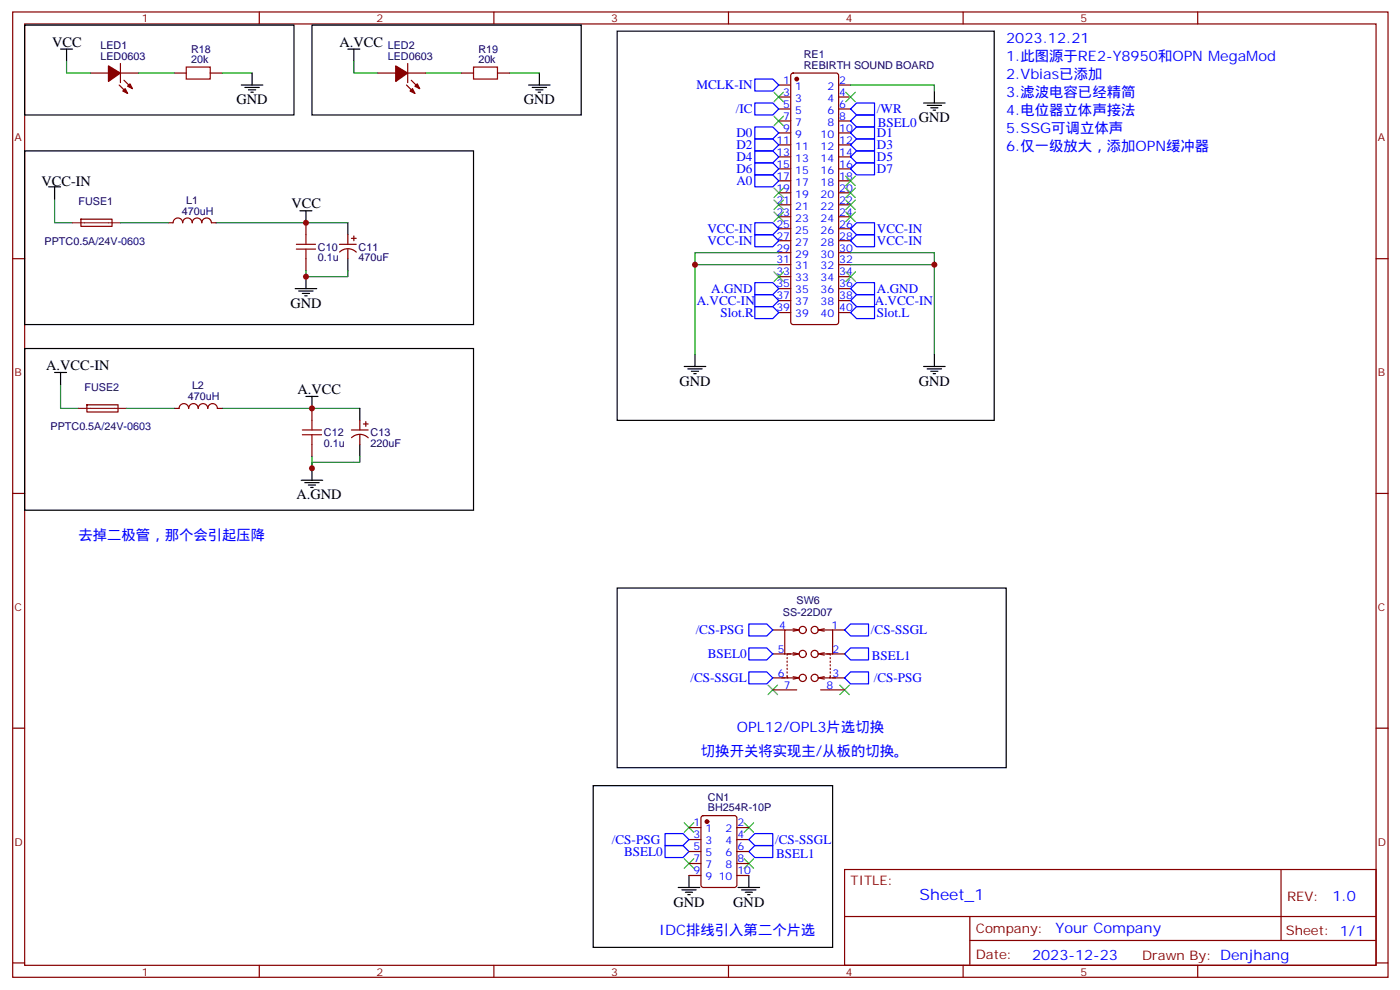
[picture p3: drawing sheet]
<svg xmlns="http://www.w3.org/2000/svg" width="413mm" height="292mm" viewBox="0 0 413 292" stroke-linecap="round" stroke-linejoin="round" font-family="sans-serif">
<g fill="none" stroke="#870000" stroke-width=".35">
<path d="M3.7 3.5h405.4v284.4h-405.4zM7.3 7.1h398.3v277.2h-398.3zM35.5 18.7v5.6M76.4 3.5v3.6M120.2 18.7v5.6M145.6 3.5v3.6M214.7 3.5v3.6M283.8 3.5v3.6M353 3.5v3.6M26.7 21.5h5.3M35.1 25l2.5 2.5M35.5 21.5h5.3"/>
<path d="M36.5 23.6l2.5 2.5M51.4 21.5h3.5M61.9 21.5h3.6M111.3 21.5h5.3M119.8 25l2.5 2.5M120.2 21.5h5.2M121.2 23.6l2.5 2.5M136 21.5h3.6M146.6 21.5h3.5M229.5 25h3.5M229.5 28.6h3.5M229.5 32.1h3.5"/>
<path d="M229.5 35.6h3.5M229.5 39.2h3.5M233.3 21.7l.5-.2h12.7l.4 .2 .3 .5v72.7l-.3 .5-.4 .2h-12.7l-.5-.2-.3-.5v-72.7zM247.2 25h3.5M247.2 28.6h3.5M247.2 32.1h3.5M247.2 35.6h3.5M247.2 39.2h3.5M229.5 42.7h3.5M229.5 46.2h3.5M229.5 49.7h3.5M229.5 53.3h3.5"/>
<path d="M229.5 56.8h3.5M247.2 42.7h3.5M247.2 46.2h3.5M247.2 49.7h3.5M247.2 53.3h3.5M247.2 56.8h3.5M3.7 76.2h3.6M23.9 64.6h9.1v2l-9.1 .1zM49.6 65.6h1.4M51 65.6a1.41 1.41 0 0 1 1.4-1.4 1.41 1.41 0 0 1 1.4 1.4M53.8 65.6a1.41 1.41 0 0 1 1.5-1.4 1.41 1.41 0 0 1 1.4 1.4M56.7 65.6a1.41 1.41 0 0 1 1.4-1.4 1.41 1.41 0 0 1 1.4 1.4"/>
<path d="M59.5 65.6a1.41 1.41 0 0 1 1.4-1.4 1.41 1.41 0 0 1 1.4 1.4h1.4M90.2 65.6v3.5M90.2 76.2v3.5M100 72h5M100.1 74.2a3.5 3.5 0 0 1 4.9 .1M102.5 69.1v2.9M102.5 73.4v2.8M103.6 70.2h1.4M104.3 69.5v1.4M229.5 78h3.5M229.5 74.4h3.5M229.5 70.9h3.5"/>
<path d="M229.5 67.4h3.5M229.5 63.9h3.5M229.5 60.3h3.5M247.2 78h3.5M247.2 74.4h3.5M247.2 70.9h3.5M247.2 67.4h3.5M247.2 63.9h3.5M247.2 60.3h3.5M405.6 76.2h3.5M229.5 92.1h3.5M229.5 88.5h3.5"/>
<path d="M229.5 85h3.5M229.5 81.5h3.5M247.2 92.1h3.5M247.2 88.5h3.5M247.2 85h3.5M247.2 81.5h3.5M25.6 119.2h9.1l.1 2.1-9.2 .1zM51.4 120.3h1.4a1.41 1.41 0 0 1 1.4-1.4 1.41 1.41 0 0 1 1.4 1.4 1.41 1.41 0 0 1 1.4-1.4 1.41 1.41 0 0 1 1.4 1.4 1.41 1.41 0 0 1 1.4-1.4 1.41 1.41 0 0 1 1.4 1.4 1.41 1.41 0 0 1 1.5-1.4 1.41 1.41 0 0 1 1.4 1.4h1.4M91.9 120.3v3.5M91.9 130.9v3.5M103.6 126.6h4.9M103.6 128.9a3.5 3.5 0 0 1 4.9 .1"/>
<path d="M106 123.8v2.8M106 128.1v2.8M107.1 124.9h1.4M107.8 124.2v1.4M3.7 145.3h3.6M405.6 145.3h3.5M227.8 185.6h3.5M227.8 192.6h5.2M227.8 199.7h4.4M232 199v.7h2.8M232 193.7v.3M232 194.7v.4"/>
<path d="M232 195.8v.3M232 196.8v.4M232 197.9v.4M233.8 199.3l1.7 .4-1.7 .3M233.8 192.3l1.7 .3-1.7 .4M233.8 185.2l1.7 .4M234.8 192.6h-2.8v.4M235.5 185.6h-4.2v7M235.5 185.6l-1.7 .3M241.2 185.6h4.2v7M241.2 185.6l1.7 .3M241.2 192.6l1.7 .4"/>
<path d="M241.2 199.7l1.7 .3M241.9 192.6h2.8v.4M242.9 185.2l-1.7 .4M242.9 192.3l-1.7 .3M242.9 199.3l-1.7 .4M243.6 192.6h5.3M244.5 199.7h4.4M244.7 199v.7h-2.8M244.7 193.7v.3M244.7 194.7v.4M244.7 195.8v.3M244.7 196.8v.4"/>
<path d="M244.7 197.9v.4M245.4 185.6h3.5M3.7 214.5h3.6M227.8 203.2h7M241.9 203.2h7M405.6 214.5h3.5M203.1 243.8h3.5M203.1 257.9h3.5M203.1 247.3h3.5M203.1 254.4h3.5M203.1 250.8h3.5M206.8 240.4l.5-.2h9.2l.6 .5 .1 20-.5 .7h-9.4l-.7-.5v-20z"/>
<path d="M217.2 243.8h3.5M217.2 257.9h3.5M217.2 247.3h3.5M217.2 254.4h3.5M217.2 250.8h3.5M248.9 256.1h156.7v28.2h-156.7zM377.5 256.1l.1 20.9M249 270h156.4M285.8 277h119.6M285.8 270v14.1M3.7 283.6h3.6M76.4 284.3v3.6"/>
<path d="M145.6 284.3v3.6M214.7 284.3v3.6M283.8 284.3v3.6M353 284.3v3.6M405.6 283.6h3.5"/>
<circle cx="236.6" cy="192.6" r="1.06"/>
<circle cx="236.6" cy="185.6" r="1.06"/>
<circle cx="236.6" cy="199.7" r="1.06"/>
<circle cx="240.1" cy="192.6" r="1.06"/>
<circle cx="240.1" cy="199.7" r="1.06"/>
<circle cx="240.1" cy="185.6" r="1.06"/>
</g>
<g fill="#870000" stroke="#870000" stroke-width=".35">
<path d="M116.6 19.4l3.6 2.1-3.6 2.5z"/>
<path d="M120.9 26.8l.7-.7 .7 1.4z"/>
<path d="M122.3 25.4l.7-.7 .7 1.4z"/>
<path d="M32 19.4l3.5 2.1-3.5 2.5z"/>
<path d="M36.9 26.1l.7 1.4-1.4-.7z"/>
<path d="M37.6 25.4l.7-.7 .7 1.4z"/>
<circle cx="234.8" cy="23.3" r=".53"/>
<circle cx="208.4" cy="242" r=".53"/>
</g>
<g fill="none" stroke="#008700" stroke-width=".35">
<path d="M19.6 18v3.5h7.1M104.3 18v3.5h7M40.8 21.5h10.6M65.5 21.5h8.8M125.4 21.5h10.6M150.1 21.5h8.9M250.7 25h24.7v1.8M16.1 58.6v7h5.3M35.5 65.6h14.1M63.7 65.6h38.8M90.2 79.7v1.8h12.3v-1.8M204.8 78h24.7"/>
<path d="M229.5 74.4h-24.7v30M250.7 78h24.7M250.7 74.4h24.7v30M17.9 113.2v7.1h5.2M37.3 120.3h14.1M65.5 120.3h40.5M91.9 134.4v3.5v-1.7h14.1v-1.8"/>
</g>
<g fill="none" stroke="#000" stroke-width=".35">
<path d="M7.3 7.4h79.3v26.5h-79.3zM17.9 14.5h3.5M19.6 14.5v3.5M91.9 7.4h79.4v26.5h-79.4zM102.5 14.5h3.5M104.3 14.5v3.5M181.9 9.2h111.1v114.6h-111.1zM71.1 25h6.4M72.2 25.8h4.2M73.2 26.5h2.2M73.9 27.2h.7M74.3 21.5v3.5"/>
<path d="M155.8 25h6.3M156.8 25.8h4.3M157.9 26.5h2.1M158.6 27.2h.7M159 21.5v3.5M272.2 30.3h6.4M273.3 31h4.2M274.3 31.8h2.1M275 32.5h.7M275.4 26.8v3.5M7.3 44.4h132.3v51.2h-132.3zM14.3 55h3.6"/>
<path d="M16.1 55v3.6M88.4 62.1h3.5M90.2 62.1v3.5M102.5 65.6v3.5M102.5 76.2v3.5M87 85h6.3M88.1 85.7h4.2M89.1 86.4h2.1M89.8 87.1h.7M90.2 81.5v3.5M7.3 102.7h132.3v47.6h-132.3zM16.1 109.7h3.5"/>
<path d="M17.9 109.7v3.5M90.2 116.8h3.5M91.9 116.8v3.5M201.6 107.9h6.4M202.7 108.7h4.2M203.8 109.4h2.1M204.5 110.1h.7M204.8 104.4v3.5M272.2 107.9h6.4M273.3 108.7h4.2M274.3 109.4h2.1M275 110.1h.7"/>
<path d="M275.4 104.4v3.5M91.9 137.9v3.6M106 120.3v3.5M106 130.9v3.5M88.8 141.5h6.3M89.8 142.2h4.3M90.9 142.9h2.1M91.6 143.6h.7M181.9 173.2h114.6v52.9h-114.6zM174.8 231.4h70.6v47.6h-70.6zM203.1 257.9v3.5M220.7 257.9v3.5"/>
<path d="M199.9 261.4h6.3M200.9 262.1h4.3M202 262.8h2.1M202.7 263.5h.7M217.5 261.4h6.4M218.6 262.1h4.2M219.6 262.8h2.2M220.3 263.5h.8"/>
</g>
<path d="M54.9 19.8h7v3.5h-7zM139.6 19.8h7v3.5h-7zM87.3 73.4h5.7M87.3 72h5.7M90.2 69.1v2.9M90.2 73.4v2.8M89.1 128.1h5.7M89.1 126.6h5.7M91.9 123.8v2.8M91.9 128.1v2.8" fill="none" stroke="#a10000" stroke-width=".35"/>
<path d="M21.4 65.6h14.1M23.1 120.3h14.2" fill="none" stroke="#8c2424" stroke-width=".35"/>
<g fill="none" stroke="#00f" stroke-width=".35">
<path d="M222.5 23.3h5.3l1.7 1.7-1.7 1.8h-5.3zM222.5 30.3h5.3l1.7 1.8-1.7 1.8h-5.3zM222.5 37.4h5.3l1.7 1.8-1.7 1.7h-5.3zM252.4 33.9h5.3v3.5h-5.3l-1.7-1.8zM252.4 30.3h5.3v3.6h-5.3l-1.7-1.8zM252.4 37.4h5.3v3.5h-5.3l-1.7-1.7zM222.5 40.9h5.3l1.7 1.8-1.7 1.7h-5.3zM222.5 44.4h5.3l1.7 1.8-1.7 1.8h-5.3zM222.5 48h5.3l1.7 1.7-1.7 1.8h-5.3zM222.5 51.5h5.3l1.7 1.8-1.7 1.7h-5.3zM252.4 40.9h5.3v3.5h-5.3l-1.7-1.7zM252.4 44.4h5.3v3.6h-5.3l-1.7-1.8z"/>
<path d="M252.4 48h5.3v3.5h-5.3l-1.7-1.8zM222.5 65.6h5.3l1.7 1.8-1.7 1.7h-5.3zM222.5 69.1h5.3l1.7 1.8-1.7 1.8h-5.3zM252.4 65.6h5.3v3.5h-5.3l-1.7-1.7zM252.4 69.1h5.3v3.6h-5.3l-1.7-1.8zM222.5 83.3h5.3l1.7 1.7-1.7 1.8h-5.3zM222.5 86.8h5.3l1.7 1.7-1.7 1.8h-5.3zM222.5 90.3h5.3l1.7 1.8-1.7 1.7h-5.3zM250.7 92.1l1.7-1.8h5.3v3.5h-5.3zM250.7 88.5l1.7-1.7h5.3v3.5h-5.3zM252.4 83.3h5.3v3.5h-5.3l-1.7-1.8zM220.7 190.9h5.3l1.8 1.7-1.8 1.8h-5.3z"/>
<path d="M220.7 197.9h5.3l1.8 1.8-1.8 1.7h-5.3zM220.7 183.8h5.3l1.8 1.8-1.8 1.7h-5.3zM248.9 192.6l1.8-1.7h5.3v3.5h-5.3zM248.9 199.7l1.8-1.8h5.3v3.5h-5.3zM250.7 183.8h5.3v3.5h-5.3l-1.8-1.7zM196 249.1h5.3l1.8 1.7-1.8 1.8h-5.3zM196 245.5h5.3l1.8 1.8-1.8 1.8h-5.3zM220.7 250.8l1.8-1.7h5.3v3.5h-5.3zM222.5 245.5h5.3v3.6h-5.3l-1.8-1.8z"/>
</g>
<g fill="none" stroke="#3c3" stroke-width=".35">
<path d="M228.1 34.2l2.8 2.8M228.1 27.2l2.8 2.8M230.9 27.2l-2.8 2.8M230.9 34.2l-2.8 2.8M249.3 27.2l2.8 2.8M252.1 27.2l-2.8 2.8M228.1 55.4l2.8 2.8M228.1 58.9l2.8 2.8M230.9 55.4l-2.8 2.8M230.9 58.9l-2.8 2.8M249.3 55.4l2.8 2.8M249.3 58.9l2.8 2.8"/>
<path d="M249.3 51.9l2.8 2.8M252.1 55.4l-2.8 2.8M252.1 58.9l-2.8 2.8M252.1 51.9l-2.8 2.8M228.1 62.4l2.8 2.9M230.9 62.4l-2.8 2.9M249.3 62.4l2.8 2.9M252.1 62.4l-2.8 2.9M228.1 80.1l2.8 2.8M230.9 80.1l-2.8 2.8M249.3 80.1l2.8 2.8M252.1 80.1l-2.8 2.8"/>
<path d="M226.3 201.8l2.9 2.8M229.2 201.8l-2.9 2.8M247.5 201.8l2.8 2.8M250.3 201.8l-2.8 2.8M201.6 252.9l2.9 2.9M201.6 242.4l2.9 2.8M204.5 252.9l-2.9 2.9M204.5 242.4l-2.9 2.8M219.3 252.9l2.8 2.9M219.3 242.4l2.8 2.8M222.1 252.9l-2.8 2.9M222.1 242.4l-2.8 2.8"/>
</g>
<g fill="#c00">
<circle cx="90.2" cy="81.5" r=".88"/>
<circle cx="91.9" cy="137.9" r=".88"/>
<circle cx="91.9" cy="120.3" r=".88"/>
<circle cx="90.2" cy="65.6" r=".88"/>
<circle cx="204.8" cy="78" r=".88"/>
<circle cx="275.4" cy="78" r=".88"/>
</g>
<text font-size="4.6" fill="#00f" x="271" y="265.1">Sheet_1</text>
<g font-size="4.2">
<text x="15.4" y="13.8">VCC</text>
<text x="100" y="13.8">A.VCC</text>
<text x="69.7" y="30.7">GND</text>
<text x="154.4" y="30.7">GND</text>
<text x="270.8" y="36">GND</text>
<text x="12.2" y="54.7">VCC-IN</text>
<text x="85.9" y="61.4">VCC</text>
<text x="85.6" y="90.7">GND</text>
<text x="13.6" y="109">A.VCC-IN</text>
<text x="200.2" y="113.6">GND</text>
<text x="270.8" y="113.6">GND</text>
<text x="87.7" y="116.1">A.VCC</text>
<text x="87.3" y="147.1">A.GND</text>
<text x="198.5" y="267.1">GND</text>
<text x="216.1" y="267.1">GND</text>
</g>
<g font-size="4.2" fill="#00f">
<text x="296.5" y="12.7">2023.12.21</text>
<text x="296.5" y="18">1.此图源于RE2-Y8950和OPN MegaMod</text>
<text x="296.5" y="23.3">2.Vbias已添加</text>
<text x="296.5" y="28.6">3.滤波电容已经精简</text>
<text x="296.5" y="33.9">4.电位器立体声接法</text>
<text x="296.5" y="39.2">5.SSG可调立体声</text>
<text x="296.5" y="44.4">6.仅一级放大，添加OPN缓冲器</text>
<text x="23.1" y="159.1">去掉二极管，那个会引起压降</text>
<text x="217.2" y="215.5">OPL12/OPL3片选切换</text>
<text x="206.6" y="222.6">切换开关将实现主/从板的切换。</text>
<text x="392.7" y="265.4">1.0</text>
<text x="194.2" y="275.5">IDC排线引入第二个片选</text>
<text x="311.1" y="274.9">Your Company</text>
<text x="304.2" y="282.7">2023-12-23</text>
</g>
<g font-size="3.9" fill="#00f">
<text x="205.2" y="26.3">MCLK-IN</text>
<text x="216.8" y="33.4">/IC</text>
<text x="258.4" y="33.4">/WR</text>
<text x="217" y="40.4">D0</text>
<text x="258.4" y="40.3">D1</text>
<text x="258.7" y="37.4">BSEL0</text>
<text x="217" y="43.9">D2</text>
<text x="217" y="47.4">D4</text>
<text x="258.4" y="43.9">D3</text>
<text x="258.4" y="47.4">D5</text>
<text x="217" y="50.9">D6</text>
<text x="258.4" y="50.9">D7</text>
<text x="217" y="54.5">A0</text>
<text x="208.5" y="68.6">VCC-IN</text>
<text x="258.4" y="68.6">VCC-IN</text>
<text x="208.5" y="72.2">VCC-IN</text>
<text x="258.4" y="72.2">VCC-IN</text>
<text x="205.3" y="89.8">A.VCC-IN</text>
<text x="209.6" y="86.3">A.GND</text>
<text x="257.8" y="89.8">A.VCC-IN</text>
<text x="258.4" y="86.3">A.GND</text>
<text x="212.4" y="93.3">Slot.R</text>
<text x="258.4" y="93.4">Slot.L</text>
<text x="205" y="186.9">/CS-PSG</text>
<text x="256.7" y="186.8">/CS-SSGL</text>
<text x="208.6" y="193.9">BSEL0</text>
<text x="257" y="194.4">BSEL1</text>
<text x="203.5" y="200.9">/CS-SSGL</text>
<text x="257.5" y="201">/CS-PSG</text>
<text x="180.3" y="248.6">/CS-PSG</text>
<text x="228.5" y="248.6">/CS-SSGL</text>
<text x="183.9" y="252.1">BSEL0</text>
<text x="228.7" y="252.6">BSEL1</text>
</g>
<g font-size="3.9" fill="#800">
<text x="250.7" y="260.7">TITLE:</text>
<text x="379.3" y="265.4">REV:</text>
<text x="287.6" y="274.9">Company:</text>
<text x="379" y="275.5">Sheet: 1/1</text>
<text x="287.6" y="282.6">Date:</text>
<text x="336.6" y="282.7">Drawn By: Denjhang</text>
</g>
<g font-size="3.2" fill="#800">
<text x="41.8" y="6.5">1</text>
<text x="111" y="6.5">2</text>
<text x="180.1" y="6.5">3</text>
<text x="249.3" y="6.5">4</text>
<text x="318.4" y="6.5">5</text>
<text x="4.3" y="41.6">A</text>
<text x="406.1" y="41.6">A</text>
<text x="4.3" y="110.8">B</text>
<text x="406.1" y="110.8">B</text>
<text x="4.3" y="179.9">C</text>
<text x="406.1" y="179.9">C</text>
<text x="4.3" y="249.1">D</text>
<text x="406.1" y="249.1">D</text>
<text x="41.8" y="287.3">1</text>
<text x="111" y="287.3">2</text>
<text x="180.1" y="287.3">3</text>
<text x="249.3" y="287.3">4</text>
<text x="318.4" y="287.3">5</text>
</g>
<g font-size="3.2" fill="#000080">
<text x="29.6" y="17.6">LED0603</text>
<text x="29.6" y="14.5">LED1</text>
<text x="56.3" y="15.5">R18</text>
<text x="114.3" y="17.6">LED0603</text>
<text x="114.3" y="14.5">LED2</text>
<text x="141" y="15.5">R19</text>
<text x="236.9" y="17.1">RE1</text>
<text x="56.3" y="18.7">20k</text>
<text x="141" y="18.7">20k</text>
<text x="236.9" y="20.4">REBIRTH SOUND BOARD</text>
<text x="54.8" y="59.9">L1</text>
<text x="23.1" y="60.4">FUSE1</text>
<text x="53.6" y="63.2">470uH</text>
<text x="13.2" y="72.1">PPTC0.5A/24V-0603</text>
<text x="93.7" y="77">0.1u</text>
<text x="93.7" y="73.8">C10</text>
<text x="105.7" y="77">470uF</text>
<text x="105.7" y="73.8">C11</text>
<text x="24.9" y="115">FUSE2</text>
<text x="55.3" y="117.9">470uH</text>
<text x="56.6" y="114.6">L2</text>
<text x="14.9" y="126.7">PPTC0.5A/24V-0603</text>
<text x="95.5" y="131.7">0.1u</text>
<text x="95.5" y="128.5">C12</text>
<text x="109.2" y="131.7">220uF</text>
<text x="109.2" y="128.5">C13</text>
<text x="234.8" y="177.9">SW6</text>
<text x="230.7" y="181.4">SS-22D07</text>
<text x="208.7" y="239">BH254R-10P</text>
<text x="208.7" y="235.9">CN1</text>
</g>
<g font-size="3.2" fill="#00f">
<text x="230.9" y="24.7">1</text>
<text x="230.9" y="28.2">3</text>
<text x="234.4" y="26.5">1</text>
<text x="234.4" y="30">3</text>
<text x="243.8" y="30">4</text>
<text x="243.8" y="26.5">2</text>
<text x="247.3" y="28.2">4</text>
<text x="247.3" y="24.7">2</text>
<text x="230.9" y="31.8">5</text>
<text x="230.9" y="35.3">7</text>
<text x="234.4" y="33.5">5</text>
<text x="243.8" y="33.5">6</text>
<text x="247.3" y="35.3">8</text>
<text x="247.3" y="31.8">6</text>
<text x="230.9" y="38.8">9</text>
<text x="234.4" y="37">7</text>
<text x="234.4" y="40.6">9</text>
<text x="241.8" y="40.6">10</text>
<text x="243.8" y="37">8</text>
<text x="247.3" y="38.8">10</text>
<text x="228.8" y="42.3">11</text>
<text x="228.8" y="45.9">13</text>
<text x="234.4" y="44.1">11</text>
<text x="234.4" y="47.6">13</text>
<text x="241.8" y="47.6">14</text>
<text x="241.8" y="44.1">12</text>
<text x="247.3" y="45.9">14</text>
<text x="247.3" y="42.3">12</text>
<text x="228.8" y="49.4">15</text>
<text x="228.8" y="52.9">17</text>
<text x="234.4" y="51.2">15</text>
<text x="241.8" y="51.2">16</text>
<text x="247.3" y="52.9">18</text>
<text x="247.3" y="49.4">16</text>
<text x="228.8" y="56.4">19</text>
<text x="228.8" y="60">21</text>
<text x="234.4" y="54.7">17</text>
<text x="234.4" y="58.2">19</text>
<text x="241.8" y="58.2">20</text>
<text x="241.8" y="54.7">18</text>
<text x="247.3" y="60">22</text>
<text x="247.3" y="56.4">20</text>
<text x="228.8" y="63.5">23</text>
<text x="234.4" y="61.7">21</text>
<text x="234.4" y="65.3">23</text>
<text x="241.8" y="65.3">24</text>
<text x="241.8" y="61.7">22</text>
<text x="247.3" y="63.5">24</text>
<text x="228.8" y="67">25</text>
<text x="228.8" y="70.6">27</text>
<text x="234.4" y="68.8">25</text>
<text x="241.8" y="68.8">26</text>
<text x="247.3" y="70.6">28</text>
<text x="247.3" y="67">26</text>
<text x="228.8" y="74.1">29</text>
<text x="228.8" y="77.6">31</text>
<text x="234.4" y="72.3">27</text>
<text x="234.4" y="75.8">29</text>
<text x="241.8" y="75.8">30</text>
<text x="241.8" y="72.3">28</text>
<text x="247.3" y="77.6">32</text>
<text x="247.3" y="74.1">30</text>
<text x="228.8" y="81.1">33</text>
<text x="234.4" y="79.4">31</text>
<text x="234.4" y="82.9">33</text>
<text x="241.8" y="82.9">34</text>
<text x="241.8" y="79.4">32</text>
<text x="247.3" y="81.1">34</text>
<text x="228.8" y="84.7">35</text>
<text x="228.8" y="88.2">37</text>
<text x="234.4" y="86.4">35</text>
<text x="234.4" y="90">37</text>
<text x="241.8" y="90">38</text>
<text x="241.8" y="86.4">36</text>
<text x="247.3" y="88.2">38</text>
<text x="247.3" y="84.7">36</text>
<text x="228.8" y="91.7">39</text>
<text x="234.4" y="93.5">39</text>
<text x="241.8" y="93.5">40</text>
<text x="247.3" y="91.7">40</text>
<text x="229.6" y="185.2">4</text>
<text x="245" y="185.2">1</text>
<text x="229.3" y="192.3">5</text>
<text x="245.4" y="192.3">2</text>
<text x="229.3" y="199.3">6</text>
<text x="231" y="202.8">7</text>
<text x="243.6" y="202.8">8</text>
<text x="245.4" y="199.3">3</text>
<text x="204.4" y="243.4">1</text>
<text x="207.9" y="245.2">1</text>
<text x="213.8" y="245.2">2</text>
<text x="217.3" y="243.4">2</text>
<text x="204.4" y="246.9">3</text>
<text x="204.4" y="250.5">5</text>
<text x="207.9" y="248.7">3</text>
<text x="213.8" y="248.7">4</text>
<text x="217.3" y="250.5">6</text>
<text x="217.3" y="246.9">4</text>
<text x="204.4" y="254">7</text>
<text x="204.4" y="257.5">9</text>
<text x="207.9" y="252.2">5</text>
<text x="207.9" y="255.8">7</text>
<text x="213.8" y="255.8">8</text>
<text x="213.8" y="252.2">6</text>
<text x="217.3" y="257.5">10</text>
<text x="217.3" y="254">8</text>
<text x="207.9" y="259.3">9</text>
<text x="211.8" y="259.3">10</text>
</g>
</svg>
